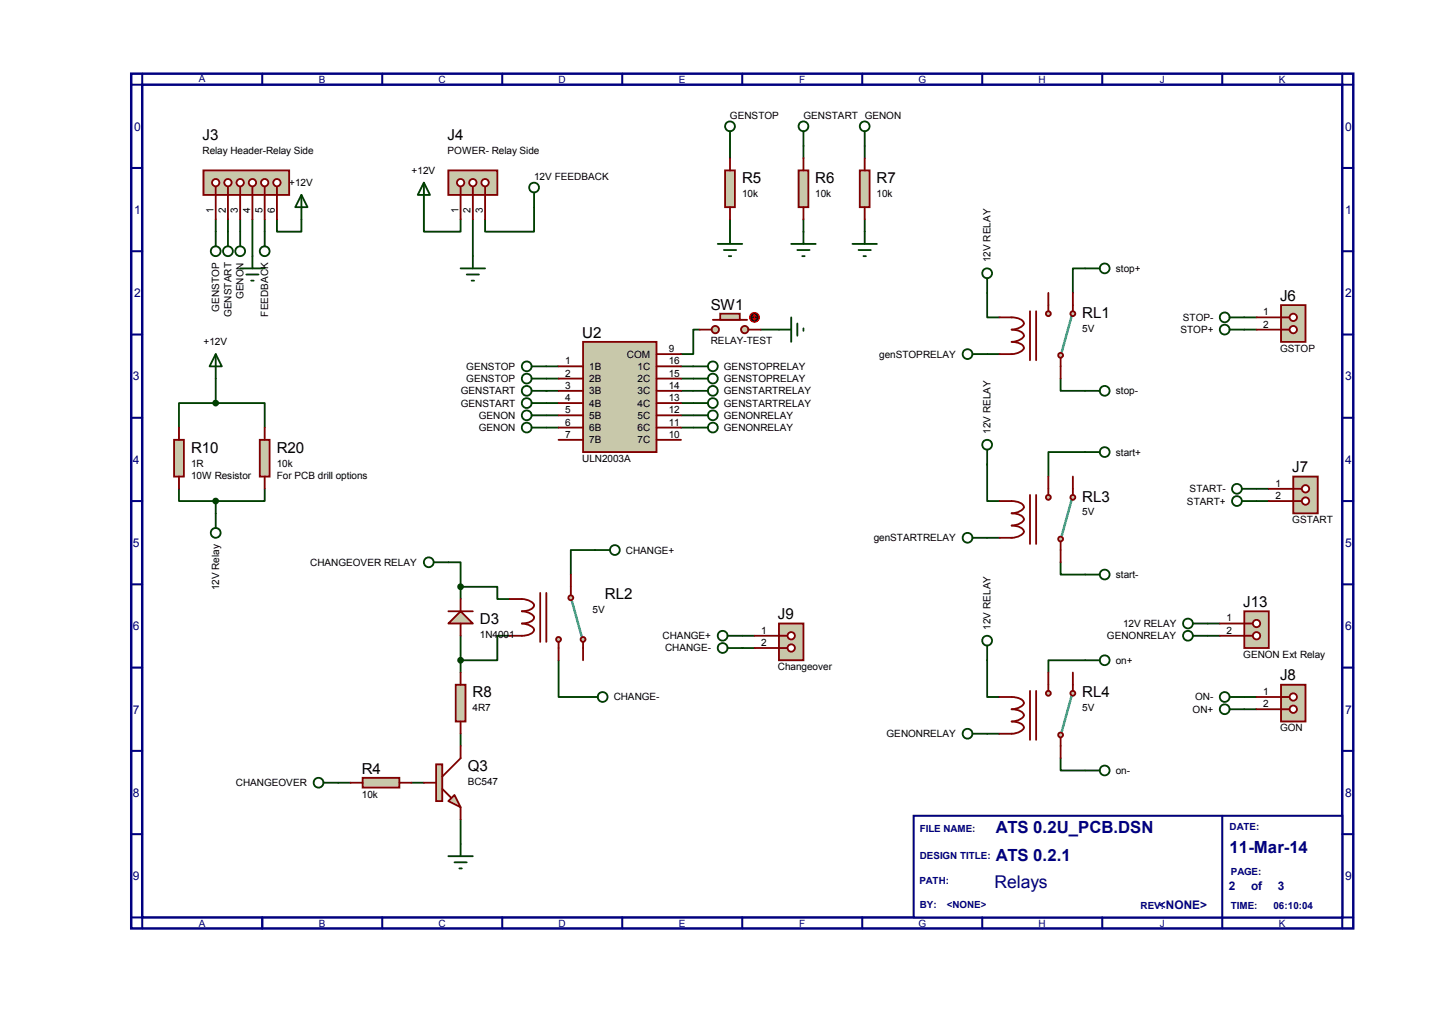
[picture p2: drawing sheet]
<svg xmlns="http://www.w3.org/2000/svg" width="297mm" height="210mm" viewBox="0 0 297 210" stroke-linecap="round" stroke-linejoin="round" font-family="sans-serif">
<path d="M27.2 15.3h253.5v177.3h-253.5zM29.5 17.6h248.9v172.7h-248.9z" fill="none" stroke="#000080" stroke-width=".51"/>
<path d="M29.5 15.3v2.3h-2.3M54.4 15.3v2.3" fill="none" stroke="#000080" stroke-width=".42"/>
<path d="M189.5 169.2h88.9v21.1h-88.9z" fill="#fff"/>
<g fill="none" stroke="#000080" stroke-width=".42">
<path d="M79.3 15.3v2.3M104.2 15.3v2.3M129.1 15.3v2.3M154 15.3v2.3M178.9 15.3v2.3M203.7 15.3v2.3M228.6 15.3v2.3M253.5 15.3v2.3M278.4 15.3v2.3h2.3M27.2 34.8h2.3M278.4 34.8h2.3M27.2 52.1h2.3"/>
<path d="M278.4 52.1h2.3M27.2 69.4h2.3M278.4 69.4h2.3M27.2 86.7h2.3M278.4 86.7h2.3M27.2 103.9h2.3M278.4 103.9h2.3M27.2 121.2h2.3M27.2 138.5h2.3M278.4 121.2h2.3M278.4 138.5h2.3M27.2 155.7h2.3"/>
<path d="M278.4 155.7h2.3M27.2 173h2.3M189.5 169.2h88.9v21.1h-88.9zM253.5 169.2v23.4M278.4 173h2.3M27.2 190.3h2.3v2.3M54.4 190.3v2.3M79.3 190.3v2.3M104.2 190.3v2.3M129.1 190.3v2.3M154 190.3v2.3M178.9 190.3v2.3"/>
<path d="M203.7 190.3v2.3M228.6 190.3v2.3M280.7 190.3h-2.3v2.3"/>
</g>
<g fill="none" stroke="#004000" stroke-width=".38">
<path d="M151.4 30.3v2.5M166.7 30.3v2.5M179.4 30.3v2.5M44.7 45.5v2.5M47.3 45.5v2.5M49.8 45.5v2.5M52.4 45.5v7.6M54.9 45.5v2.5M57.4 45.5v2.5h5.1v-2.5M87.9 43v5h7.6v-2.5M98.1 45.5v7.6M110.8 43v5h-10.2v-2.5"/>
<path d="M151.4 45.5v2.5M166.7 45.5v2.5M179.4 45.5v2.5M225.1 55.7h-2.6v5M44.7 78.5v5.1M113.3 78.5h2.6M113.3 76h2.6M141.3 78.5h2.5M141.3 76h2.5M145.1 68.4h-1.3v5h-2.5M157.8 68.4h3.8M204.8 60.7v5.1h2.5"/>
<path d="M204.8 73.4h2.5M220 78.5v2.6h5.1M258.1 65.8h2.5M258.1 68.4h2.5M44.7 83.6h-7.6v5.1M44.7 83.6h10.2v5.1M113.3 81.1h2.6M113.3 83.6h2.6M113.3 86.1h2.6M113.3 88.7h2.6M141.3 81.1h2.5M141.3 83.6h2.5"/>
<path d="M141.3 86.1h2.5M141.3 88.7h2.5M204.8 96.3v7.6h2.5M225.1 93.8h-7.6v5M37.1 101.4v2.5h7.6M44.7 103.9v2.6M54.9 101.4v2.5h-10.2M93 116.6h2.5v5.1M123.5 114.1h-5.1v5.1M204.8 111.5h2.5M220 116.6v2.6h5.1M260.6 101.4h2.6"/>
<path d="M260.6 103.9h2.6M95.5 121.7h7.7v2.5h2.5M95.5 121.7v2.5M95.5 131.9v7.6M105.7 131.9h-2.5v5h-7.7M115.9 136.9v7.7h5M154 131.9h2.5M154 134.4h2.5M204.8 136.9v7.7h2.5M225.1 136.9h-7.6v2.6M250.5 131.9h2.5M250.5 129.3h2.5"/>
<path d="M95.5 152.2v2.5M204.8 152.2h2.5M220 157.3v2.5h5.1M258.1 144.6h2.5M258.1 147.1h2.5M70.1 162.3h2.6M85.4 162.3h2.5M95.5 170v5"/>
</g>
<path d="M209.8 65.8a2.31 2.31 0 0 1 2.6 1.3 2.69 2.69 0 0 1-2.6 1.3 2.31 2.31 0 0 1 2.6 1.2 2.69 2.69 0 0 1-2.6 1.3 2.31 2.31 0 0 1 2.6 1.3 2.69 2.69 0 0 1-2.6 1.2M213.7 64.6v10.1M214.9 64.6v10.1M217.5 63.3v1.3M220 74.2v1.8M222.5 63.3v1.3" fill="none" stroke="#800000" stroke-width=".38"/>
<path d="M217.7 65.6l2.3 7.6" fill="none" stroke="#fff" stroke-width=".51"/>
<path d="M222.3 65.6l-2 7.3" fill="none" stroke="#00c0c0" stroke-width=".51"/>
<circle cx="220" cy="73.7" r=".51" fill="#c8c8aa"/>
<circle cx="220" cy="73.7" r=".51" fill="none" stroke="#800000" stroke-width=".38"/>
<circle cx="222.5" cy="65.1" r=".51" fill="#c8c8aa"/>
<circle cx="222.5" cy="65.1" r=".51" fill="none" stroke="#800000" stroke-width=".38"/>
<circle cx="217.5" cy="65.1" r=".51" fill="#c8c8aa"/>
<g fill="none" stroke="#800000" stroke-width=".38">
<path d="M207.3 65.8h2.5M207.3 73.4h2.5M217.5 60.7v2.6M220 76v2.5M222.5 60.7v2.6M209.8 103.9a2.31 2.31 0 0 1 2.6 1.3 2.69 2.69 0 0 1-2.6 1.3 2.31 2.31 0 0 1 2.6 1.2 2.69 2.69 0 0 1-2.6 1.3 2.31 2.31 0 0 1 2.6 1.3 2.69 2.69 0 0 1-2.6 1.2M213.7 102.7v10.1M214.9 102.7v10.1M217.5 101.4v1.3M220 112.3v1.8M222.5 101.4v1.3"/>
<circle cx="217.5" cy="65.1" r=".51"/>
</g>
<path d="M217.7 103.7l2.3 7.6" fill="none" stroke="#fff" stroke-width=".51"/>
<path d="M222.3 103.7l-2 7.3" fill="none" stroke="#00c0c0" stroke-width=".51"/>
<circle cx="220" cy="111.8" r=".51" fill="#c8c8aa"/>
<circle cx="220" cy="111.8" r=".51" fill="none" stroke="#800000" stroke-width=".38"/>
<circle cx="222.5" cy="103.2" r=".51" fill="#c8c8aa"/>
<circle cx="222.5" cy="103.2" r=".51" fill="none" stroke="#800000" stroke-width=".38"/>
<circle cx="217.5" cy="103.2" r=".51" fill="#c8c8aa"/>
<g fill="none" stroke="#800000" stroke-width=".38">
<path d="M217.5 98.8v2.6M222.5 98.8v2.6M207.3 103.9h2.5M207.3 111.5h2.5M220 114.1v2.5M209.8 144.6a2.31 2.31 0 0 1 2.6 1.2 2.69 2.69 0 0 1-2.6 1.3 2.31 2.31 0 0 1 2.6 1.3 2.69 2.69 0 0 1-2.6 1.2 2.31 2.31 0 0 1 2.6 1.3 2.69 2.69 0 0 1-2.6 1.3M213.7 143.3v10.2M214.9 143.3v10.2M217.5 142v1.3M220 153v1.7M222.5 142v1.3"/>
<circle cx="217.5" cy="103.2" r=".51"/>
</g>
<path d="M217.7 144.3l2.3 7.6" fill="none" stroke="#fff" stroke-width=".51"/>
<path d="M222.3 144.3l-2 7.4" fill="none" stroke="#00c0c0" stroke-width=".51"/>
<circle cx="220" cy="152.4" r=".51" fill="#c8c8aa"/>
<circle cx="220" cy="152.4" r=".51" fill="none" stroke="#800000" stroke-width=".38"/>
<circle cx="222.5" cy="143.8" r=".51" fill="#c8c8aa"/>
<circle cx="222.5" cy="143.8" r=".51" fill="none" stroke="#800000" stroke-width=".38"/>
<circle cx="217.5" cy="143.8" r=".51" fill="#c8c8aa"/>
<g fill="none" stroke="#800000" stroke-width=".38">
<path d="M217.5 139.5v2.5M222.5 139.5v2.5M207.3 144.6h2.5M207.3 152.2h2.5M220 154.7v2.6"/>
<circle cx="217.5" cy="143.8" r=".51"/>
</g>
<g fill="none" stroke="#004000" stroke-width=".38">
<path d="M225.1 55.7h3M201.7 73.4h3.1M225.1 81.1h3M225.1 93.8h3M201.7 111.5h3.1M225.1 119.2h3M225.1 136.9h3M201.7 152.2h3.1M225.1 159.8h3"/>
<circle cx="229.1" cy="55.7" r="1.02"/>
<circle cx="200.7" cy="73.4" r="1.02"/>
<circle cx="229.1" cy="81.1" r="1.02"/>
<circle cx="229.1" cy="93.8" r="1.02"/>
<circle cx="200.7" cy="111.5" r="1.02"/>
<circle cx="229.1" cy="119.2" r="1.02"/>
<circle cx="229.1" cy="136.9" r="1.02"/>
<circle cx="200.7" cy="152.2" r="1.02"/>
<circle cx="229.1" cy="159.8" r="1.02"/>
</g>
<path d="M265.7 63.3h5.1v7.6h-5.1z" fill="#c8c8aa"/>
<path d="M265.7 63.3h5.1v7.6h-5.1zM265.7 65.8h1.8" fill="none" stroke="#800000" stroke-width=".38"/>
<circle cx="268.3" cy="65.8" r=".76" fill="#fff"/>
<g fill="none" stroke="#800000" stroke-width=".38">
<path d="M265.7 68.4h1.8"/>
<circle cx="268.3" cy="65.8" r=".76"/>
</g>
<circle cx="268.3" cy="68.4" r=".76" fill="#fff"/>
<g fill="none" stroke="#800000" stroke-width=".38">
<path d="M260.6 65.8h5.1M260.6 68.4h5.1"/>
<circle cx="268.3" cy="68.4" r=".76"/>
</g>
<path d="M268.3 98.8h5v7.7h-5z" fill="#c8c8aa"/>
<path d="M268.3 98.8h5v7.7h-5zM268.3 101.4h1.7" fill="none" stroke="#800000" stroke-width=".38"/>
<circle cx="270.8" cy="101.4" r=".76" fill="#fff"/>
<g fill="none" stroke="#800000" stroke-width=".38">
<path d="M268.3 103.9h1.7"/>
<circle cx="270.8" cy="101.4" r=".76"/>
</g>
<circle cx="270.8" cy="103.9" r=".76" fill="#fff"/>
<g fill="none" stroke="#800000" stroke-width=".38">
<path d="M263.2 101.4h5.1M263.2 103.9h5.1"/>
<circle cx="270.8" cy="103.9" r=".76"/>
</g>
<path d="M265.7 142h5.1v7.6h-5.1z" fill="#c8c8aa"/>
<path d="M265.7 142h5.1v7.6h-5.1zM265.7 144.6h1.8" fill="none" stroke="#800000" stroke-width=".38"/>
<circle cx="268.3" cy="144.6" r=".76" fill="#fff"/>
<g fill="none" stroke="#800000" stroke-width=".38">
<path d="M265.7 147.1h1.8"/>
<circle cx="268.3" cy="144.6" r=".76"/>
</g>
<circle cx="268.3" cy="147.1" r=".76" fill="#fff"/>
<g fill="none" stroke="#800000" stroke-width=".38">
<path d="M260.6 144.6h5.1M260.6 147.1h5.1"/>
<circle cx="268.3" cy="147.1" r=".76"/>
</g>
<g fill="none" stroke="#004000" stroke-width=".38">
<path d="M255.1 65.8h3M255.1 68.4h3M257.6 101.4h3M257.6 103.9h3M255.1 144.6h3M255.1 147.1h3"/>
<circle cx="254" cy="68.4" r="1.02"/>
<circle cx="254" cy="65.8" r="1.02"/>
<circle cx="256.6" cy="103.9" r="1.02"/>
<circle cx="256.6" cy="101.4" r="1.02"/>
<circle cx="254" cy="144.6" r="1.02"/>
<circle cx="254" cy="147.1" r="1.02"/>
</g>
<path d="M120.9 70.9h15.3v22.9h-15.3z" fill="#c8c8aa"/>
<g fill="none" stroke="#800000" stroke-width=".38">
<path d="M115.9 76h5M115.9 78.5h5M120.9 70.9h15.3v22.9h-15.3zM136.2 76h5.1M136.2 78.5h5.1M136.2 73.4h5.1M115.9 81.1h5M115.9 83.6h5M115.9 86.1h5M115.9 88.7h5M115.9 91.2h5M136.2 81.1h5.1"/>
<path d="M136.2 83.6h5.1M136.2 86.1h5.1M136.2 88.7h5.1M136.2 91.2h5.1"/>
</g>
<circle cx="154.5" cy="68.4" r=".76" fill="#c8c8aa"/>
<circle cx="154.5" cy="68.4" r=".76" fill="none" stroke="#800000" stroke-width=".38"/>
<circle cx="148.4" cy="68.4" r=".76" fill="#c8c8aa"/>
<g fill="none" stroke="#800000" stroke-width=".38">
<path d="M147.9 66.3h7.1"/>
<circle cx="148.4" cy="68.4" r=".76"/>
</g>
<path d="M149.4 65.1h4.1v1.2h-4.1z" fill="#c8c8aa"/>
<path d="M145.1 68.4h2.5M149.4 65.1h4.1v1.2h-4.1zM155.2 68.4h2.6" fill="none" stroke="#800000" stroke-width=".38"/>
<circle cx="156.5" cy="65.8" r="1.02" fill="#400000"/>
<g fill="none" stroke="#f00" stroke-width=".21">
<path d="M156.2 66.1l.3 .2M156.5 65.3v1M156.5 65.3l-.3 .3M156.5 65.3l.3 .3M156.8 66.1l-.3 .2"/>
<circle cx="156.5" cy="65.8" r="1.02"/>
</g>
<g fill="none" stroke="#004000" stroke-width=".38">
<path d="M110.3 78.5h3M110.3 76h3M143.8 78.5h3.1M143.8 76h3.1M161.6 68.4h2.5M164.1 65.8v5.1M165.4 67.1v2.5M166.7 68.1v.5M110.3 81.1h3M110.3 83.6h3M110.3 86.1h3M110.3 88.7h3"/>
<path d="M143.8 81.1h3.1M143.8 83.6h3.1M143.8 86.1h3.1M143.8 88.7h3.1"/>
<circle cx="109.3" cy="78.5" r="1.02"/>
<circle cx="109.3" cy="76" r="1.02"/>
<circle cx="147.9" cy="76" r="1.02"/>
<circle cx="147.9" cy="78.5" r="1.02"/>
<circle cx="109.3" cy="83.6" r="1.02"/>
<circle cx="109.3" cy="88.7" r="1.02"/>
<circle cx="109.3" cy="81.1" r="1.02"/>
<circle cx="109.3" cy="86.1" r="1.02"/>
<circle cx="147.9" cy="86.1" r="1.02"/>
<circle cx="147.9" cy="88.7" r="1.02"/>
<circle cx="147.9" cy="83.6" r="1.02"/>
<circle cx="147.9" cy="81.1" r="1.02"/>
</g>
<path d="M42.2 35.3h17.8v5.1h-17.8z" fill="#c8c8aa"/>
<path d="M42.2 35.3h17.8v5.1h-17.8zM44.7 38.7v1.7" fill="none" stroke="#800000" stroke-width=".38"/>
<circle cx="44.7" cy="37.9" r=".76" fill="#fff"/>
<g fill="none" stroke="#800000" stroke-width=".38">
<path d="M47.3 38.7v1.7"/>
<circle cx="44.7" cy="37.9" r=".76"/>
</g>
<circle cx="47.3" cy="37.9" r=".76" fill="#fff"/>
<g fill="none" stroke="#800000" stroke-width=".38">
<path d="M49.8 38.7v1.7"/>
<circle cx="47.3" cy="37.9" r=".76"/>
</g>
<circle cx="49.8" cy="37.9" r=".76" fill="#fff"/>
<g fill="none" stroke="#800000" stroke-width=".38">
<path d="M52.4 38.7v1.7"/>
<circle cx="49.8" cy="37.9" r=".76"/>
</g>
<circle cx="52.4" cy="37.9" r=".76" fill="#fff"/>
<g fill="none" stroke="#800000" stroke-width=".38">
<path d="M54.9 38.7v1.7"/>
<circle cx="52.4" cy="37.9" r=".76"/>
</g>
<circle cx="54.9" cy="37.9" r=".76" fill="#fff"/>
<g fill="none" stroke="#800000" stroke-width=".38">
<path d="M57.4 38.7v1.7"/>
<circle cx="54.9" cy="37.9" r=".76"/>
</g>
<circle cx="57.4" cy="37.9" r=".76" fill="#fff"/>
<g fill="none" stroke="#800000" stroke-width=".38">
<path d="M44.7 40.4v5.1M47.3 40.4v5.1M49.8 40.4v5.1M52.4 40.4v5.1M54.9 40.4v5.1M57.4 40.4v5.1"/>
<circle cx="57.4" cy="37.9" r=".76"/>
</g>
<g fill="none" stroke="#004000" stroke-width=".38">
<path d="M44.7 48v3.1M47.3 48v3.1M49.8 48v3.1M49.8 55.7h5.1M51.1 56.9h2.5M52.1 58.2h.5M52.4 53.1v2.6M62.5 40.4l1.3 2.6h-2.5zM62.5 40.4v5.1"/>
<circle cx="44.7" cy="52.1" r="1.02"/>
<circle cx="47.3" cy="52.1" r="1.02"/>
<circle cx="49.8" cy="52.1" r="1.02"/>
</g>
<path d="M36.1 91.2h2v7.6h-2z" fill="#c8c8aa"/>
<path d="M36.1 91.2h2v7.6h-2zM37.1 88.7v2.5M37.1 98.8v2.6" fill="none" stroke="#800000" stroke-width=".38"/>
<g fill="none" stroke="#004000" stroke-width=".38">
<path d="M44.7 106.5v3"/>
<circle cx="44.7" cy="110.5" r="1.02"/>
</g>
<path d="M53.9 91.2h2v7.6h-2z" fill="#c8c8aa"/>
<path d="M53.9 91.2h2v7.6h-2zM54.9 88.7v2.5M54.9 98.8v2.6M108.2 124.2a2.69 2.69 0 0 1 2.6 1.3 2.31 2.31 0 0 1-2.6 1.3 2.69 2.69 0 0 1 2.6 1.3 2.31 2.31 0 0 1-2.6 1.2 2.69 2.69 0 0 1 2.6 1.3 2.31 2.31 0 0 1-2.6 1.3M112.1 123v10.1M113.3 123v10.1M115.9 133.1v1.3M118.4 121.7v1.8M120.9 133.1v1.3" fill="none" stroke="#800000" stroke-width=".38"/>
<g fill="none" stroke="#004000" stroke-width=".38">
<path d="M204.8 57.7v3M204.8 93.3v3M204.8 133.9v3"/>
<circle cx="204.8" cy="56.7" r="1.02"/>
<circle cx="204.8" cy="92.2" r="1.02"/>
<circle cx="204.8" cy="132.9" r="1.02"/>
</g>
<path d="M118.4 124.5l-2.3 7.6" fill="none" stroke="#fff" stroke-width=".51"/>
<path d="M118.7 124.8l2 7.3" fill="none" stroke="#00c0c0" stroke-width=".51"/>
<circle cx="118.4" cy="124" r=".51" fill="#c8c8aa"/>
<circle cx="118.4" cy="124" r=".51" fill="none" stroke="#800000" stroke-width=".38"/>
<circle cx="120.9" cy="132.6" r=".51" fill="#c8c8aa"/>
<circle cx="120.9" cy="132.6" r=".51" fill="none" stroke="#800000" stroke-width=".38"/>
<circle cx="115.9" cy="132.6" r=".51" fill="#c8c8aa"/>
<g fill="none" stroke="#800000" stroke-width=".38">
<path d="M118.4 119.2v2.5M105.7 131.9h2.5M105.7 124.2h2.5M115.9 134.4v2.5M120.9 134.4v2.5"/>
<circle cx="115.9" cy="132.6" r=".51"/>
</g>
<path d="M93 166.2l1.3-1.3 1.2 2.5z" fill="#c8c8aa"/>
<path d="M93 166.2l1.3-1.3 1.2 2.5z" fill="none" stroke="#800000" stroke-width=".38"/>
<path d="M90.5 158.5h1.2v7.7h-1.2z" fill="#c8c8aa"/>
<path d="M90.5 158.5h1.2v7.7h-1.2zM95.5 154.7v2.6l-3.8 3.8M87.9 162.3h2.6M91.7 163.6l1.8 1.8M95.5 167.4v2.6" fill="none" stroke="#800000" stroke-width=".38"/>
<g fill="none" stroke="#004000" stroke-width=".38">
<path d="M120.9 144.6h3.1M67.1 162.3h3"/>
<circle cx="125" cy="144.6" r="1.02"/>
<circle cx="66.1" cy="162.3" r="1.02"/>
</g>
<path d="M93 129.3l2.5-2.5 2.6 2.5z" fill="#c8c8aa"/>
<path d="M93 129.3l2.5-2.5 2.6 2.5zM93 126.8h5.1M95.5 124.2v2.6M95.5 129.3v2.6" fill="none" stroke="#800000" stroke-width=".38"/>
<g fill="none" stroke="#004000" stroke-width=".38">
<path d="M123.5 114.1h3"/>
<circle cx="127.5" cy="114.1" r="1.02"/>
</g>
<path d="M75.2 161.3h7.6v2.1h-7.6z" fill="#c8c8aa"/>
<path d="M72.7 162.3h2.5M75.2 161.3h7.6v2.1h-7.6zM82.8 162.3h2.6" fill="none" stroke="#800000" stroke-width=".38"/>
<g fill="none" stroke="#004000" stroke-width=".38">
<path d="M90 116.6h3M93 177.6h5.1M94.3 178.9h2.5M95.5 175v2.6M95.3 180.1h.5"/>
<circle cx="88.9" cy="116.6" r="1.02"/>
</g>
<path d="M94.5 142h2.1v7.6h-2.1z" fill="#c8c8aa"/>
<path d="M95.5 139.5v2.5M94.5 142h2.1v7.6h-2.1zM95.5 149.6v2.6" fill="none" stroke="#800000" stroke-width=".38"/>
<circle cx="95.5" cy="136.9" r=".51" fill="#004000"/>
<circle cx="95.5" cy="136.9" r=".51" fill="none" stroke="#004000" stroke-width=".38"/>
<path d="M93 35.3h10.2v5.1h-10.2z" fill="#c8c8aa"/>
<path d="M93 35.3h10.2v5.1h-10.2zM95.5 38.7v1.7" fill="none" stroke="#800000" stroke-width=".38"/>
<circle cx="95.5" cy="37.9" r=".76" fill="#fff"/>
<g fill="none" stroke="#800000" stroke-width=".38">
<path d="M98.1 38.7v1.7"/>
<circle cx="95.5" cy="37.9" r=".76"/>
</g>
<circle cx="98.1" cy="37.9" r=".76" fill="#fff"/>
<g fill="none" stroke="#800000" stroke-width=".38">
<path d="M100.6 38.7v1.7"/>
<circle cx="98.1" cy="37.9" r=".76"/>
</g>
<circle cx="100.6" cy="37.9" r=".76" fill="#fff"/>
<g fill="none" stroke="#800000" stroke-width=".38">
<path d="M95.5 40.4v5.1M98.1 40.4v5.1M100.6 40.4v5.1"/>
<circle cx="100.6" cy="37.9" r=".76"/>
</g>
<path d="M87.9 37.9l1.3 2.5h-2.5zM87.9 37.9v5.1M95.5 55.7h5.1M96.8 56.9h2.6M97.8 58.2h.5M98.1 53.1v2.6" fill="none" stroke="#004000" stroke-width=".38"/>
<circle cx="44.7" cy="103.9" r=".51" fill="#004000"/>
<g fill="none" stroke="#004000" stroke-width=".38">
<path d="M44.7 73.4l1.3 2.6h-2.5zM44.7 73.4v5.1"/>
<circle cx="44.7" cy="103.9" r=".51"/>
</g>
<circle cx="44.7" cy="83.6" r=".51" fill="#004000"/>
<circle cx="44.7" cy="83.6" r=".51" fill="none" stroke="#004000" stroke-width=".38"/>
<circle cx="95.5" cy="121.7" r=".51" fill="#004000"/>
<circle cx="95.5" cy="121.7" r=".51" fill="none" stroke="#004000" stroke-width=".38"/>
<path d="M161.6 129.3h5.1v7.6h-5.1z" fill="#c8c8aa"/>
<path d="M161.6 129.3h5.1v7.6h-5.1zM161.6 131.9h1.8" fill="none" stroke="#800000" stroke-width=".38"/>
<circle cx="164.1" cy="131.9" r=".76" fill="#fff"/>
<g fill="none" stroke="#800000" stroke-width=".38">
<path d="M161.6 134.4h1.8"/>
<circle cx="164.1" cy="131.9" r=".76"/>
</g>
<circle cx="164.1" cy="134.4" r=".76" fill="#fff"/>
<g fill="none" stroke="#800000" stroke-width=".38">
<path d="M156.5 131.9h5.1M156.5 134.4h5.1"/>
<circle cx="164.1" cy="134.4" r=".76"/>
</g>
<g fill="none" stroke="#004000" stroke-width=".38">
<path d="M110.8 39.9v3.1M54.9 48v3.1M150.9 131.9h3.1M150.9 134.4h3.1"/>
<circle cx="110.8" cy="38.9" r="1.02"/>
<circle cx="54.9" cy="52.1" r="1.02"/>
<circle cx="149.9" cy="131.9" r="1.02"/>
<circle cx="149.9" cy="134.4" r="1.02"/>
</g>
<path d="M150.4 35.3h2v7.7h-2z" fill="#c8c8aa"/>
<path d="M150.4 35.3h2v7.7h-2zM151.4 32.8v2.5M151.4 43v2.5" fill="none" stroke="#800000" stroke-width=".38"/>
<path d="M165.6 35.3h2.1v7.7h-2.1z" fill="#c8c8aa"/>
<path d="M165.6 35.3h2.1v7.7h-2.1zM166.7 32.8v2.5M166.7 43v2.5" fill="none" stroke="#800000" stroke-width=".38"/>
<path d="M178.3 35.3h2.1v7.7h-2.1z" fill="#c8c8aa"/>
<path d="M178.3 35.3h2.1v7.7h-2.1zM179.4 32.8v2.5M179.4 43v2.5" fill="none" stroke="#800000" stroke-width=".38"/>
<g fill="none" stroke="#004000" stroke-width=".38">
<path d="M151.4 27.2v3.1M166.7 27.2v3.1M179.4 27.2v3.1M148.9 50.6h5.1M150.2 51.9h2.5M151.2 53.1h.5M151.4 48v2.6M164.1 50.6h5.1M165.4 51.9h2.5M166.4 53.1h.5M166.7 48v2.6M176.8 50.6h5.1"/>
<path d="M178.1 51.9h2.5M179.1 53.1h.5M179.4 48v2.6"/>
<circle cx="151.4" cy="26.2" r="1.02"/>
<circle cx="166.7" cy="26.2" r="1.02"/>
<circle cx="179.4" cy="26.2" r="1.02"/>
</g>
<path d="M258.1 126.8h5.1v7.6h-5.1z" fill="#c8c8aa"/>
<path d="M258.1 126.8h5.1v7.6h-5.1zM258.1 129.3h1.8" fill="none" stroke="#800000" stroke-width=".38"/>
<circle cx="260.6" cy="129.3" r=".76" fill="#fff"/>
<g fill="none" stroke="#800000" stroke-width=".38">
<path d="M258.1 131.9h1.8"/>
<circle cx="260.6" cy="129.3" r=".76"/>
</g>
<circle cx="260.6" cy="131.9" r=".76" fill="#fff"/>
<g fill="none" stroke="#800000" stroke-width=".38">
<path d="M253 129.3h5.1M253 131.9h5.1"/>
<circle cx="260.6" cy="131.9" r=".76"/>
</g>
<g fill="none" stroke="#004000" stroke-width=".38">
<path d="M247.4 129.3h3.1M247.4 131.9h3.1"/>
<circle cx="246.4" cy="129.3" r="1.02"/>
<circle cx="246.4" cy="131.9" r="1.02"/>
</g>
<text font-size="3.6" fill="#000080" x="206.3" y="184.1">Relays</text>
<g font-size="3.5" fill="#000080">
<text x="206.5" y="172.8">ATS 0.2U_PCB.DSN</text>
<text x="206.5" y="178.6">ATS 0.2.1</text>
<text x="255.1" y="176.9">11-Mar-14</text>
</g>
<g font-size="3.1">
<text x="42" y="29.1">J3</text>
<text x="92.8" y="29.1">J4</text>
<text x="153.9" y="38">R5</text>
<text x="169.1" y="38">R6</text>
<text x="181.8" y="38">R7</text>
<text x="147.4" y="64.2">SW1</text>
<text x="224.5" y="66">RL1</text>
<text x="265.5" y="62.4">J6</text>
<text x="120.8" y="70.1">U2</text>
<text x="39.6" y="93.9">R10</text>
<text x="57.4" y="93.9">R20</text>
<text x="268.1" y="98">J7</text>
<text x="224.5" y="104.1">RL3</text>
<text x="125.5" y="124.3">RL2</text>
<text x="257.9" y="125.9">J13</text>
<text x="99.6" y="129.4">D3</text>
<text x="161.4" y="128.4">J9</text>
<text x="265.5" y="141.1">J8</text>
<text x="98" y="144.7">R8</text>
<text x="224.5" y="144.7">RL4</text>
<text x="75.1" y="160.4">R4</text>
<text x="97" y="159.9">Q3</text>
</g>
<g font-size="2.5" fill="#000080">
<text x="27.8" y="27.1">0</text>
<text x="279" y="27.1">0</text>
<text x="27.8" y="44.4">1</text>
<text x="279" y="44.4">1</text>
<text x="27.8" y="61.6">2</text>
<text x="279" y="61.6">2</text>
<text x="27.6" y="78.9">3</text>
<text x="279" y="78.9">3</text>
<text x="27.6" y="96.2">4</text>
<text x="279" y="96.2">4</text>
<text x="27.6" y="113.5">5</text>
<text x="279" y="113.5">5</text>
<text x="27.6" y="130.7">6</text>
<text x="279" y="130.7">6</text>
<text x="27.6" y="148">7</text>
<text x="279" y="148">7</text>
<text x="27.6" y="165.3">8</text>
<text x="279" y="165.3">8</text>
<text x="27.6" y="182.5">9</text>
<text x="254.9" y="184.6">2</text>
<text x="259.5" y="184.6">of</text>
<text x="265" y="184.6">3</text>
<text x="279" y="182.5">9</text>
<text x="240.4" y="188.6">&lt;NONE&gt;</text>
</g>
<g font-size="2.1" fill="#000080">
<text x="41.3" y="17">A</text>
<text x="66.2" y="17.3">B</text>
<text x="91" y="17.3">C</text>
<text x="115.9" y="17.3">D</text>
<text x="140.8" y="17.3">E</text>
<text x="165.8" y="17.3">F</text>
<text x="190.5" y="17.3">G</text>
<text x="215.4" y="17.3">H</text>
<text x="240.6" y="17.3">J</text>
<text x="265.3" y="17.3">K</text>
<text x="41.3" y="192.3">A</text>
<text x="66.2" y="192.3">B</text>
<text x="91" y="192.3">C</text>
<text x="115.9" y="192.3">D</text>
<text x="140.8" y="192.3">E</text>
<text x="165.8" y="192.3">F</text>
<text x="190.5" y="192.3">G</text>
<text x="215.4" y="192.3">H</text>
<text x="240.6" y="192.3">J</text>
<text x="265.3" y="192.3">K</text>
</g>
<g font-size="2.1">
<text x="151.4" y="24.6">GENSTOP</text>
<text x="166.7" y="24.6">GENSTART GENON</text>
<text x="42" y="32">Relay Header-Relay Side</text>
<text x="92.8" y="32">POWER- Relay Side</text>
<text x="60" y="38.6">+12V</text>
<text x="85.4" y="36.1">+12V</text>
<text x="110.8" y="37.3">12V FEEDBACK</text>
<text x="153.9" y="40.9">10k</text>
<text x="169.1" y="40.9">10k</text>
<text x="181.8" y="40.9">10k</text>
<text x="44.3" y="44.1" transform="rotate(-90 44.3 44.1)">1</text>
<text x="46.8" y="44.1" transform="rotate(-90 46.8 44.1)">2</text>
<text x="49.4" y="44.1" transform="rotate(-90 49.4 44.1)">3</text>
<text x="51.9" y="44.1" transform="rotate(-90 51.9 44.1)">4</text>
<text x="54.4" y="44.1" transform="rotate(-90 54.4 44.1)">5</text>
<text x="57" y="44.1" transform="rotate(-90 57 44.1)">6</text>
<text x="95.1" y="44.1" transform="rotate(-90 95.1 44.1)">1</text>
<text x="97.6" y="44.1" transform="rotate(-90 97.6 44.1)">2</text>
<text x="100.2" y="44.1" transform="rotate(-90 100.2 44.1)">3</text>
<text x="205.5" y="54.4" transform="rotate(-90 205.5 54.4)">12V RELAY</text>
<text x="231.4" y="56.4">stop+</text>
<text x="45.5" y="64.6" transform="rotate(-90 45.5 64.6)">GENSTOP</text>
<text x="48" y="65.8" transform="rotate(-90 48 65.8)">GENSTART</text>
<text x="50.5" y="62.1" transform="rotate(-90 50.5 62.1)">GENON</text>
<text x="55.6" y="65.7" transform="rotate(-90 55.6 65.7)">FEEDBACK</text>
<text x="262" y="65.4">1</text>
<text x="42.2" y="71.6">+12V</text>
<text x="147.4" y="71.2">RELAY-TEST</text>
<text x="224.5" y="68.8">5V</text>
<text x="244.9" y="69.1">STOP+</text>
<text x="245.4" y="66.5">STOP-</text>
<text x="262" y="67.9">2</text>
<text x="96.7" y="76.7">GENSTOP</text>
<text x="117.3" y="75.6">1</text>
<text x="122.2" y="76.7">1B</text>
<text x="130" y="74.2">COM</text>
<text x="132.2" y="76.7">1C</text>
<text x="138.7" y="75.6">16</text>
<text x="138.7" y="73">9</text>
<text x="150.2" y="76.7">GENSTOPRELAY</text>
<text x="182.4" y="74.2">genSTOPRELAY</text>
<text x="265.5" y="73">GSTOP</text>
<text x="95.6" y="81.8">GENSTART</text>
<text x="96.7" y="79.2">GENSTOP</text>
<text x="117.3" y="78.1">2</text>
<text x="117.3" y="80.6">3</text>
<text x="117.3" y="83.2">4</text>
<text x="122.2" y="79.2">2B</text>
<text x="122.2" y="81.8">3B</text>
<text x="132.2" y="79.2">2C</text>
<text x="132.2" y="81.8">3C</text>
<text x="138.7" y="78.1">15</text>
<text x="138.7" y="80.6">14</text>
<text x="138.7" y="83.2">13</text>
<text x="150.2" y="79.2">GENSTOPRELAY</text>
<text x="150.2" y="81.8">GENSTARTRELAY</text>
<text x="231.4" y="81.8">stop-</text>
<text x="95.6" y="84.3">GENSTART</text>
<text x="99.3" y="86.9">GENON</text>
<text x="99.3" y="89.4">GENON</text>
<text x="117.3" y="85.7">5</text>
<text x="117.3" y="88.3">6</text>
<text x="122.2" y="84.3">4B</text>
<text x="122.2" y="86.9">5B</text>
<text x="122.2" y="89.4">6B</text>
<text x="132.2" y="84.3">4C</text>
<text x="132.2" y="86.9">5C</text>
<text x="132.2" y="89.4">6C</text>
<text x="138.7" y="85.7">12</text>
<text x="138.7" y="88.3">11</text>
<text x="150.2" y="84.3">GENSTARTRELAY</text>
<text x="150.2" y="86.9">GENONRELAY</text>
<text x="150.2" y="89.4">GENONRELAY</text>
<text x="205.5" y="90" transform="rotate(-90 205.5 90)">12V RELAY</text>
<text x="117.3" y="90.8">7</text>
<text x="120.8" y="95.9">ULN2003A</text>
<text x="122.2" y="91.9">7B</text>
<text x="132.2" y="91.9">7C</text>
<text x="138.7" y="90.8">10</text>
<text x="231.4" y="94.5">start+</text>
<text x="39.6" y="96.8">1R</text>
<text x="39.6" y="99.3">10W Resistor</text>
<text x="57.4" y="96.8">10k</text>
<text x="57.4" y="99.3">For PCB drill options</text>
<text x="264.6" y="101">1</text>
<text x="224.5" y="106.9">5V</text>
<text x="246.2" y="104.6">START+</text>
<text x="246.8" y="102.1">START-</text>
<text x="264.6" y="103.5">2</text>
<text x="181.2" y="112.3">genSTARTRELAY</text>
<text x="268.1" y="108.5">GSTART</text>
<text x="64.3" y="117.3">CHANGEOVER RELAY</text>
<text x="129.8" y="114.8">CHANGE+</text>
<text x="231.4" y="119.9">start-</text>
<text x="45.5" y="122.5" transform="rotate(-90 45.5 122.5)">12V Relay</text>
<text x="122.9" y="127.2">5V</text>
<text x="157.9" y="131.4">1</text>
<text x="205.5" y="130.6" transform="rotate(-90 205.5 130.6)">12V RELAY</text>
<text x="233" y="130">12V RELAY</text>
<text x="254.4" y="128.9">1</text>
<text x="254.4" y="131.4">2</text>
<text x="99.6" y="132.3">1N4001</text>
<text x="137.5" y="132.6">CHANGE+</text>
<text x="138" y="135.1">CHANGE-</text>
<text x="157.9" y="134">2</text>
<text x="229.6" y="132.6">GENONRELAY</text>
<text x="231.4" y="137.7">on+</text>
<text x="257.9" y="136.5">GENON Ext Relay</text>
<text x="161.4" y="139">Changeover</text>
<text x="98" y="147.5">4R7</text>
<text x="127.3" y="145.3">CHANGE-</text>
<text x="224.5" y="147.5">5V</text>
<text x="247.4" y="147.8">ON+</text>
<text x="247.9" y="145.3">ON-</text>
<text x="262" y="144.1">1</text>
<text x="262" y="146.7">2</text>
<text x="183.9" y="152.9">GENONRELAY</text>
<text x="265.5" y="151.7">GON</text>
<text x="231.4" y="160.5">on-</text>
<text x="48.9" y="163.1">CHANGEOVER</text>
<text x="75.1" y="165.4">10k</text>
<text x="97" y="162.8">BC547</text>
</g>
<g font-size="2" fill="#000080">
<text x="190.8" y="172.6">FILE NAME:</text>
<text x="255.1" y="172.1">DATE:</text>
<text x="190.8" y="178.1">DESIGN TITLE:</text>
<text x="190.7" y="183.4">PATH:</text>
<text x="255.3" y="181.5">PAGE:</text>
<text x="190.8" y="188.4">BY:</text>
<text x="196.4" y="188.4">&lt;NONE&gt;</text>
<text x="236.6" y="188.5">REV:</text>
<text x="255.3" y="188.5">TIME:</text>
<text x="264.2" y="188.5">06:10:04</text>
</g>
</svg>
